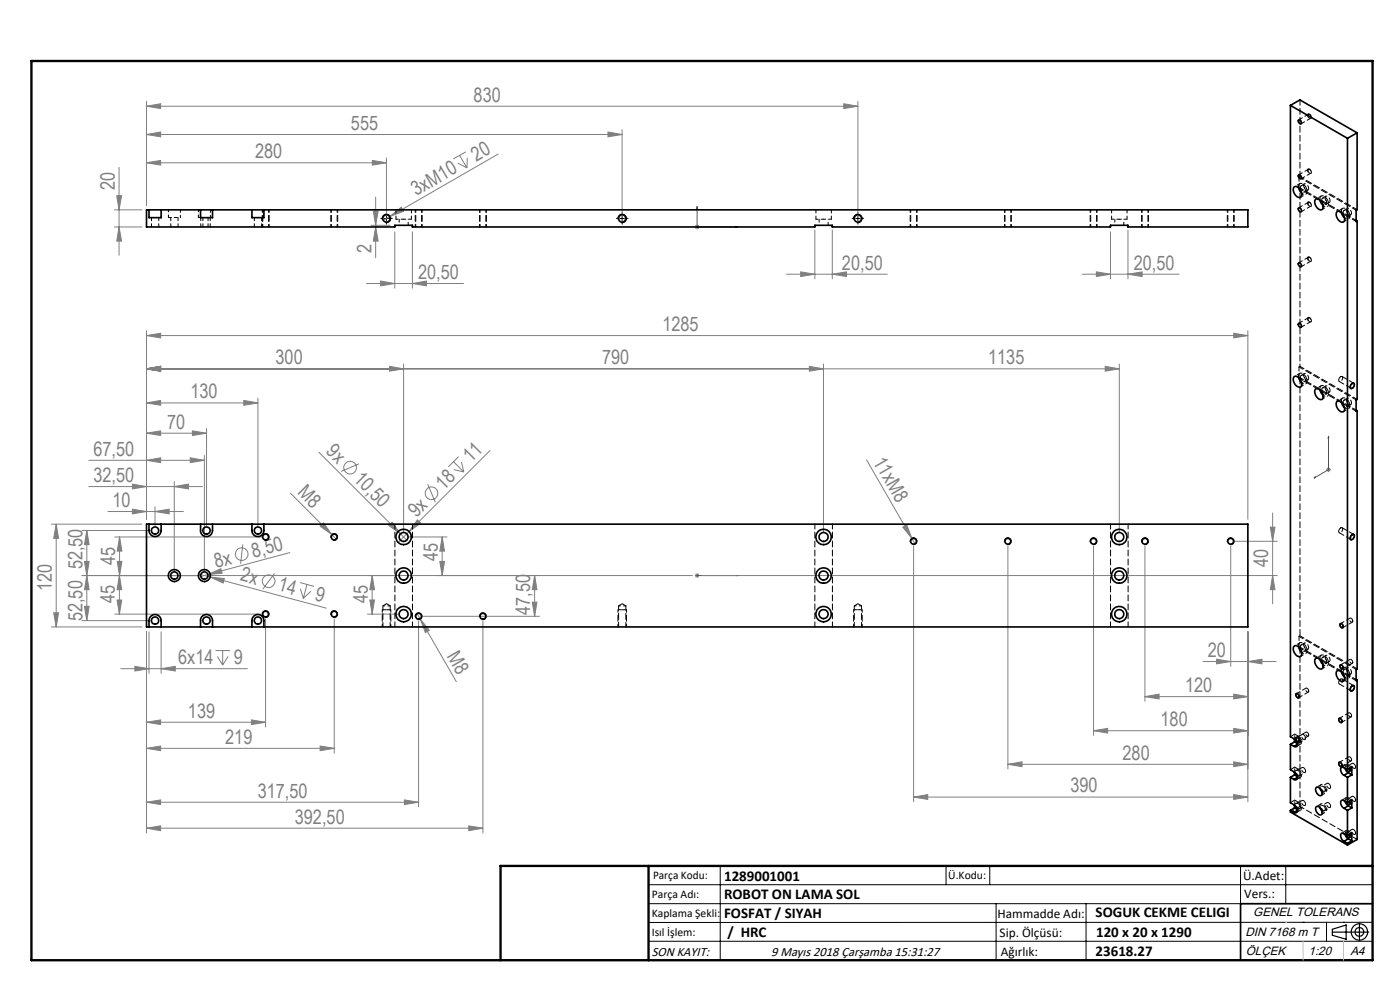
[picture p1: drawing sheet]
<svg xmlns="http://www.w3.org/2000/svg" width="297mm" height="210mm" viewBox="0 0 297 210" stroke-linecap="round" stroke-linejoin="round" font-family="sans-serif">
<g fill="none" stroke="#808080" stroke-width=".21">
<path d="M25.3 35.5v18.6M31.1 34.5l3-.5v1zM31.1 28.5l3-.5v1zM31.1 22.5l3-.5v1zM31.1 21.5v22M31.1 34.5h50.9M31.1 28.5h100.9M31.1 22.5h150.9M79 34l3 .5-3 .5zM82 33.5v11.8M97.1 34.6l2 1M97.5 33l1.6 2.6"/>
<path d="M98.8 32.2l-2.6 1.5M99.1 33.5v2.1M105.7 32.7l-22.9 13.2M129 28l3 .5-3 .5zM132 27.5v17.8M179 22l3 .5-3 .5zM182 21.5v23.8M24.3 48.1h5.8M24.3 44.5h5.8M24.8 41.5h1l-.5 3zM25.3 48.1l.5 3h-1zM78.7 47.8h4.1"/>
<path d="M79.2 44.8h1l-.5 3zM79.7 48.1l.5 3h-1zM79.7 41.8v12.9M80.8 59.6l2.9 .5-2.9 .5zM82.8 45.9l2.3-2 .5 .9zM82.8 45.9l-1.6 .9M83.7 49.2v11.9M87.5 49.2v11.9M147.4 48.1h1M147.5 47.8l.7 .7M147.9 47.7v.9M148.2 47.8l-.7 .7"/>
<path d="M166.9 58.2h21.3M169.9 57.7l3 .5-3 .5zM172.9 48.8v10.4M176.6 58.2l3-.5v1zM176.6 48.8v10.4M229.6 58.2h20.5M232.6 57.7l3 .5-3 .5zM235.6 49.2v10M239.3 58.2l3-.5v1zM239.3 48.8v10.4M31.1 78.2l3-.5v1zM31.1 78.2h206.4"/>
<path d="M31.1 71.2l3-.5v1zM31.1 70.2v40M31.1 71.2h233.6M77.8 60.1h20.5M82.6 77.7l3 .5-3 .5zM85.6 77.2v35.7M87.5 60.1l3-.5v1zM171.7 77.7l3 .5-3 .5zM174.7 77.2v35.7M234.5 77.7l3 .5-3 .5zM237.5 77.2v35.7M261.7 70.7l3 .5-3 .5z"/>
<path d="M264.7 70.2v40M18.8 97.6h24.6M31.1 97.6l3-.5v1zM31.1 91.9l3-.5v1zM31.1 85.5l3-.6v1.1zM31.1 91.9h12.7M31.1 85.5h23.6M40.4 97.1l3 .5-3 .5zM40.8 91.4l3 .5-3 .5zM43.4 96.6v24.5M43.8 90.9v20.6M51.7 84.9l3 .6-3 .5z"/>
<path d="M54.7 84.4v27.1M67.7 95.9l17.2 17.3M76.2 98.4l-3.8 1.6M96.2 97.9l2.2 2.2M96.3 99.6l2.1 .5M97.3 96.9l-2.2 2.1M97.9 98l.5 2.1M104 95.6l-19.5 19.5M183.8 97.5l9.6 16.7M281.3 99.6h1M281.5 99.3l.7 .7M281.8 99.1v1"/>
<path d="M282.2 99.3l-.7 .7M10.9 111.2h19.2M11.9 111.2l.5 3h-1zM11.9 111.2v21.8M17.4 112.5h14.5M17.9 119.1h1l-.5 3zM18.4 112.5l.5 3h-1zM18.4 112.5v19.1M18.8 103.2h24.2M22.9 108.5h16M24.3 113.9h31.1M24.9 119.1h1l-.5 3z"/>
<path d="M25.4 113.9l.5 3h-1zM25.4 113.9l-.1 16.4M28.1 102.7l3 .5-3 .5zM28.1 108l3 .5-3 .5zM32.9 108.5l3-.5v1zM32.9 107.5v4M37 103.2l3-.5v1zM37 102.2v18.9M51.5 115.5l-.5 4.1M61.5 117.2l-17.4 4.7M61.6 104.6l8.8 8.8M67.9 111.6l.7-.7 1.8 2.5z"/>
<path d="M70.4 113.4l1 1M82.5 111.5l.7-.7 1.7 2.4zM84.9 113.2l1.4 1.4M86.6 113.9h8.2M88.5 110.3l.8 .7-2.5 1.7zM90.7 102.7l1.7 3.8M93.3 119.1h1l-.5 3zM93.8 113.9l.5 3h-1zM93.8 113.9v8.2M191.5 111.8l.9-.5 1 2.9zM193.4 114.2l.8 1.3M193.8 115.8v54.3"/>
<path d="M213.8 115.8v47.3M232 115.8v40.2M242.9 115.8v33M261.1 115.8v25.5M262.1 114.8h8.9M269.5 111.8h1l-.5 3zM270 108.8v19.3M10.9 133h19.2M11.4 130h1l-.5 3zM17.4 122.1h24.9M17.4 131.6h14.5M17.9 128.6h1l-.5 3z"/>
<path d="M18.4 122.1l.5 3h-1zM24.3 130.3h31.1M24.8 127.3h1l-.5 3zM25.3 122.1l.5 3h-1zM31.1 134v42.7M31.6 134v8.8M34.2 134v8.8M42.1 121.8l2.5 .6M44.1 121.9l2.7-1.3 .3 1zM44.1 121.9l-1.5 .4M44.3 122.1h102.6M44.6 122.4l3 .3-.3 1z"/>
<path d="M44.6 122.4l24.6 6.6M45.7 138h3.1M46.1 139.2l1.1 1.9M47.2 138v3.1M48.4 139.2l-1.2 1.9M56.3 131.3v22.9M58.2 121.6l-2.4 3.3M63.6 123.6l3 .8M63.7 124.9l.6 2M65.1 124l-.8 2.9M65.9 125.4l-1.6 1.5M70.9 131.3v28.5"/>
<path d="M78 130.3h6.6M78.5 127.3h.9l-.4 3zM79 122.1l.4 3h-.9zM79 122.1v8.2M88.4 130.1l.8 1.3M88.8 131.7v39.5M89.2 131.4l1.9 2.3-.9 .5zM89.2 131.4l7.6 13.2M89.8 130.7h24.6M102.4 131.7v45M112.9 127.7h1l-.5 3zM113.4 122.1l.5 3h-1z"/>
<path d="M113.4 122.1v8.6M147.4 122.1h1M147.5 121.7l.7 .7M147.9 121.6v1M148.2 121.7l-.7 .7M148.9 122.1h122.1M258.1 139.8l3 .5-3 .5zM264.7 134v36.1M270 122.1l.5 3h-1zM25.6 141.8h26.9M28.6 141.3l3 .5-3 .5zM31.1 158.7l3-.5v1z"/>
<path d="M31.1 153.2l3-.5v1zM31.1 158.7h39.8M31.1 153.2h25.2M34.2 141.8l3-.5v1zM53.3 152.7l3 .5-3 .5zM67.9 158.2l3 .5-3 .5zM232 155l3-.5v1zM232 155h32.7M242.9 147.8l3-.6v1.1zM242.9 147.8h21.8M255.2 140.3h15.5M261.7 147.2l3 .6-3 .5z"/>
<path d="M261.7 154.5l3 .5-3 .5zM264.7 140.3l3-.5v1zM31.1 170.2l3-.5v1zM31.1 170.2h57.7M31.1 175.7l3-.5v1zM31.1 175.7h71.3M85.8 169.7l3 .5-3 .5zM99.4 175.2l3 .5-3 .5zM193.8 169.1l3-.6v1.1zM193.8 169.1h70.9M213.8 162.1l3-.5v1zM213.8 162.1h50.9"/>
<path d="M261.7 161.6l3 .5-3 .5zM261.7 168.5l3 .6-3 .5z"/>
<circle cx="74.3" cy="99.2" r="1.35"/>
<circle cx="51.3" cy="117.5" r="1.34"/>
<circle cx="91.5" cy="104.6" r="1.35"/>
<circle cx="57" cy="123.3" r="1.34"/>
</g>
<g fill="none" stroke="#000" stroke-width=".21">
<path d="M81.1 46.6a.92 .92 0 0 1 .8-1.2 .92 .92 0 0 1 1 1.1 .92 .92 0 0 1-1.2 .7M81.5 46.3h.9M82 45.9v.9M131.1 46.6a.92 .92 0 0 1 .8-1.2 .92 .92 0 0 1 1 1 .92 .92 0 0 1-1.1 .8M131.5 46.3h.9M132 45.9v.9M181.1 46.6a.91 .91 0 0 1 .8-1.2 .91 .91 0 0 1 1 1.1 .91 .91 0 0 1-1.1 .7M181.5 46.3h1M182 45.9v.9M286.6 81.4a.44 .44 0 0 1 .7-.1 .44 .44 0 0 1 0 .7 .45 .45 0 0 1-.4 .5 .45 .45 0 0 1-.5-.4zM55.6 114.1a.74 .74 0 0 1 .7-.9 .74 .74 0 0 1 .8 .8 .74 .74 0 0 1-.9 .6M70.2 114.1a.73 .73 0 0 1 .7-.9 .73 .73 0 0 1 .7 .8 .73 .73 0 0 1-.9 .6"/>
<path d="M193.1 115a.73 .73 0 0 1 .7-.9 .73 .73 0 0 1 .7 .8 .73 .73 0 0 1-.9 .6M213.1 115a.73 .73 0 0 1 .7-.9 .73 .73 0 0 1 .7 .8 .73 .73 0 0 1-.9 .6M231.3 115a.73 .73 0 0 1 .6-.9 .73 .73 0 0 1 .8 .8 .73 .73 0 0 1-.9 .6M242.2 115a.73 .73 0 0 1 .6-.9 .73 .73 0 0 1 .8 .8 .73 .73 0 0 1-.9 .6M260.4 115a.73 .73 0 0 1 .7-.9 .73 .73 0 0 1 .7 .8 .73 .73 0 0 1-.9 .6M286.6 113.6a.42 .42 0 0 1 .7-.2 .42 .42 0 0 1 0 .6 .45 .45 0 0 1-.4 .5 .45 .45 0 0 1-.5-.3zM55.6 130.4a.74 .74 0 0 1 .7-.9 .74 .74 0 0 1 .8 .8 .74 .74 0 0 1-.9 .7M70.2 130.4a.73 .73 0 0 1 .7-.8 .73 .73 0 0 1 .7 .8 .73 .73 0 0 1-.9 .6M88.1 130.9a.74 .74 0 0 1 .6-.9 .74 .74 0 0 1 .8 .8 .74 .74 0 0 1-.9 .6M101.7 130.9a.73 .73 0 0 1 .7-.9 .73 .73 0 0 1 .8 .8 .73 .73 0 0 1-1 .6M284.3 132.2a.62 .62 0 0 1 .6 .4 .62 .62 0 0 1 0 .6 .69 .69 0 0 1-.6-1zM274.9 147.2a.55 .55 0 0 1 .6 .2 .55 .55 0 0 1-.1 .7 .76 .76 0 0 1-.5-.9z"/>
<path d="M274.9 156.5a.57 .57 0 0 1 .7 .2 .57 .57 0 0 1 0 .6 .62 .62 0 0 1-.7-.8zM284 152.4a.58 .58 0 0 1 .6 .3 .58 .58 0 0 1-.1 .6 .8 .8 0 0 1-.5-.9zM284.3 141a.62 .62 0 0 1 .6 .3 .62 .62 0 0 1 0 .7 .69 .69 0 0 1-.6-1zM286.6 145.6a.44 .44 0 0 1 .7-.2 .44 .44 0 0 1 0 .7 .45 .45 0 0 1-.4 .5 .45 .45 0 0 1-.5-.3zM284 161.7a.6 .6 0 0 1 .6 .3 .6 .6 0 0 1-.1 .7 .81 .81 0 0 1-.5-1zM137.6 187.7h153.6M137.6 191.7h153.6M137.6 199.7h153.6M152.8 183.7v20M200.7 183.7v4M210 183.7v4M211.3 191.7v12"/>
<path d="M230.4 191.7v12M263.2 183.7v20M272.8 183.7v8M276.4 195.6h.1M281.4 195.6v4.1M285 195.6h.1M291.2 195.6l-153.6 .1"/>
</g>
<path d="M82.2 129.3h.7M132.2 129.3h.7M182.2 129.3h.7" fill="none" stroke="#000" stroke-width=".21" stroke-dasharray="1.3 .6" stroke-dashoffset=".3" stroke-linecap="butt"/>
<path d="M81.1 129.3h.9M131.1 129.3h.9M181.1 129.3h.9" fill="none" stroke="#000" stroke-width=".21" stroke-dasharray="1.3 .6" stroke-dashoffset=".5" stroke-linecap="butt"/>
<path d="M277.8 35.9a.35 .35 0 0 0-.5 .2 .35 .35 0 0 0 .2 .4l.1 .2a.34 .34 0 0 0 .6 .1 .34 .34 0 0 0-.1-.6l-.3-.3M277.8 24.2a.35 .35 0 0 0-.5 .2 .35 .35 0 0 0 .2 .5l.1 .1a.34 .34 0 0 0 .6 .1 .34 .34 0 0 0-.1-.5l-.3-.4M277.8 54.5a.35 .35 0 0 0-.5 .2 .35 .35 0 0 0 .2 .5l.1 .1a.34 .34 0 0 0 .6 .1 .34 .34 0 0 0-.1-.5l-.3-.4M277.8 42.9a.35 .35 0 0 0-.5 .2 .35 .35 0 0 0 .2 .4l.1 .2a.34 .34 0 0 0 .6 .1 .34 .34 0 0 0-.1-.6l-.3-.3M277.8 67.4a.35 .35 0 0 0-.5 .2 .35 .35 0 0 0 .2 .4l.1 .1a.34 .34 0 0 0 .6 .2 .34 .34 0 0 0-.1-.6l-.3-.3" fill="none" stroke="#000" stroke-width=".21" stroke-dasharray="1.3 .6" stroke-dashoffset=".2" stroke-linecap="butt"/>
<g fill="none" stroke="#000" stroke-width=".25">
<path d="M282.6 197.7h7.8M282.6 197.1l3-.9v3l-3-.8zM288.4 195.8v3.8M106.2 203.7h185"/>
<circle cx="288.4" cy="197.7" r="1.74"/>
<circle cx="288.4" cy="197.7" r=".93"/>
</g>
<path d="M147.9 43.8l.1 .5h-.2zM147.9 43.8v4.3h8.7M156.1 48l.5 .1-.5 .2zM281.8 92.5l.1 .3-.1 .1zM281.8 92.5v7.1l-3 1.8M279 101.1v.2l-.2 .1zM147.8 122.1h.2zM147.9 122.1h.1M147.9 122.1h8.7M156.6 122.1h-.5h.5" fill="none" stroke="#00f" stroke-width=".21"/>
<g fill="none" stroke="#000" stroke-width=".21" stroke-dasharray="1.3 .6" stroke-dashoffset=".7">
<path d="M55.6 44.5v3.6M57.1 48.1v-3.6M70.2 44.5v3.6M71.6 48.1v-3.6M88.1 44.5v3.6M89.5 48.1v-3.6M101.7 44.5v3.6M103.2 48.1v-3.6M193.1 44.5v3.6M194.5 48.1v-3.6M213.1 44.5v3.6M214.5 48.1v-3.6"/>
<path d="M231.3 44.5v3.6M232.7 48.1v-3.6M242.2 44.5v3.6M243.6 48.1v-3.6M260.4 44.5v3.6M261.8 48.1v-3.6M81.1 129.3v3.7M82.9 133v-3.7M131.1 129.3v3.7M132.9 133v-3.7M181.1 129.3v3.7M182.9 133v-3.7"/>
</g>
<path d="M82 129.3h.2M132 129.3h.2M182 129.3h.2" fill="none" stroke="#000" stroke-width=".21" stroke-dasharray="1.3 .6"/>
<path d="M81.1 46.3h-.3M82 45.4v-.3M82 47.2v.3M82.9 46.3h.3M131.1 46.3h-.3M132 45.4v-.3M132 47.2v.3M132.9 46.3h.3M181.1 46.3h-.3M182 45.4v-.3M182 47.2v.3M182.9 46.3h.3" fill="none" stroke="#000" stroke-width=".21" stroke-dasharray="15.2 1.3 1.3 1.3"/>
<path d="M291.2 191.7h-28v12" fill="none" stroke="#000" stroke-width=".35"/>
<path d="M6.7 12.9h284.5v190.8h-284.5zM137.6 183.7v20M291.2 183.7h-185v20" fill="none" stroke="#000" stroke-width=".5"/>
<path d="M276.4 199.7v4M285 199.7v4" fill="none" stroke="#c0c0c0" stroke-width=".21"/>
<path d="M272.8 195.6h.1" fill="none" stroke="#c0c0c0" stroke-width=".25"/>
<g fill="#00f">
<path d="M147.8 122.1h.2zM156.1 122.1h.5z"/>
<path d="M147.9 43.8l-.1 .5h.2zM156.1 48v.3l.5-.2z"/>
<path d="M278.8 101.4l.2-.1v-.2zM281.8 92.5v.4l.1-.1z"/>
</g>
<g fill="#808080">
<path d="M191.5 111.8l.9-.5 1 2.9z"/>
<path d="M82.5 111.5l.7-.7 1.7 2.4z"/>
<path d="M67.9 111.6l.7-.7 1.8 2.5z"/>
<path d="M44.1 121.9l2.7-1.3 .3 1z"/>
<path d="M82.8 45.9l2.3-2 .5 .9z"/>
<path d="M88.5 110.3l.8 .7-2.5 1.7z"/>
<path d="M89.2 131.4l1.9 2.3-.9 .5z"/>
<path d="M44.6 122.4l3 .3-.3 1z"/>
<path d="M85.8 169.7l3 .5-3 .5zM31.1 170.2l3-.5v1zM67.9 158.2l3 .5-3 .5zM31.1 158.7l3-.5v1zM53.3 152.7l3 .5-3 .5zM31.1 153.2l3-.5v1zM37 103.2l3-.5v1zM28.1 102.7l3 .5-3 .5zM261.7 154.5l3 .5-3 .5zM232 155l3-.5v1zM261.7 161.6l3 .5-3 .5zM213.8 162.1l3-.5v1zM261.7 168.5l3 .6-3 .5zM193.8 169.1l3-.6v1.1z"/>
<path d="M261.7 70.7l3 .5-3 .5zM31.1 71.2l3-.5v1z"/>
<path d="M87.5 60.1l3-.5v1zM80.8 59.6l2.9 .5-2.9 .5z"/>
<path d="M232.6 57.7l3 .5-3 .5zM239.3 58.2l3-.5v1z"/>
<path d="M31.1 34.5l3-.5v1zM79 34l3 .5-3 .5zM31.1 28.5l3-.5v1zM129 28l3 .5-3 .5zM31.1 22.5l3-.5v1zM179 22l3 .5-3 .5z"/>
<path d="M112.9 127.7h1l-.5 3zM113.4 122.1l.5 3h-1zM17.9 119.1h1l-.5 3zM18.4 112.5l.5 3h-1zM93.3 119.1h1l-.5 3zM93.8 113.9l.5 3h-1zM270 122.1l.5 3h-1zM269.5 111.8h1l-.5 3z"/>
<path d="M11.9 111.2l.5 3h-1zM11.4 130h1l-.5 3zM79 122.1l.4 3h-.9zM78.5 127.3h.9l-.4 3z"/>
<path d="M18.4 122.1l.5 3h-1zM17.9 128.6h1l-.5 3zM25.3 122.1l.5 3h-1zM24.8 127.3h1l-.5 3zM25.4 113.9l.5 3h-1zM24.9 119.1h1l-.5 3zM24.8 41.5h1l-.5 3zM25.3 48.1l.5 3h-1zM79.2 44.8h1l-.5 3zM79.7 48.1l.5 3h-1z"/>
<path d="M31.1 175.7l3-.5v1zM99.4 175.2l3 .5-3 .5zM28.1 108l3 .5-3 .5zM32.9 108.5l3-.5v1zM31.1 97.6l3-.5v1zM40.4 97.1l3 .5-3 .5zM31.1 91.9l3-.5v1zM40.8 91.4l3 .5-3 .5zM31.1 85.5l3-.6v1.1zM51.7 84.9l3 .6-3 .5zM31.1 78.2l3-.5v1zM82.6 77.7l3 .5-3 .5zM31.1 78.2l3-.5v1zM171.7 77.7l3 .5-3 .5zM31.1 78.2l3-.5v1zM234.5 77.7l3 .5-3 .5zM28.6 141.3l3 .5-3 .5zM34.2 141.8l3-.5v1zM258.1 139.8l3 .5-3 .5zM264.7 140.3l3-.5v1zM242.9 147.8l3-.6v1.1zM261.7 147.2l3 .6-3 .5z"/>
<path d="M169.9 57.7l3 .5-3 .5zM176.6 58.2l3-.5v1z"/>
</g>
<g fill="none" stroke="#000" stroke-width=".35">
<path d="M273.8 22.4v133.9l.7 .4a1.2 1.2 0 0 1 .5 1.7l-.5-.1M273.8 22.4l12.1 6.9M273.8 22.4l2-1.2 12.1 7M274.5 39.7a1.05 1.05 0 0 1 1.5 .9 .81 .81 0 0 1-.4 1.3 1.73 1.73 0 0 1-1.1-2.2zM275.5 25.5a.49 .49 0 0 1 .5 .2 .49 .49 0 0 1-.1 .6 .62 .62 0 0 1-.4-.8zM275.5 37.1a.49 .49 0 0 1 .5 .3 .49 .49 0 0 1-.1 .6 .62 .62 0 0 1-.4-.9zM275.5 39.9l.3 .7 .4 .3M285.9 29.3v134M287.9 28.2l-2 1.1M287.9 28.2v16.3l-.2 .1v2.4l.2-.1M31.6 44.5h2.6M31.6 44.5h-.5v3.6h52.6v-.3h3.8v.3h85.4v-.3h3.7v.3h59v-.3h3.7v.3h25.4v-3.6h-208.7"/>
<path d="M31.6 44.5v1.7h2.6v-1.7M34.2 44.5h8.3M42.5 44.5h2.6M42.5 44.5v1.7h2.6v-1.7M45.1 44.5h8.3M53.4 44.5h2.6M53.4 44.5v1.7h2.6v-1.7M275.5 44.1a.49 .49 0 0 1 .5 .3 .49 .49 0 0 1-.1 .6 .62 .62 0 0 1-.4-.9zM275.5 55.8a.49 .49 0 0 1 .5 .2 .49 .49 0 0 1-.1 .6 .62 .62 0 0 1-.4-.8zM279.1 42.3a1.48 1.48 0 0 1 1.6 1.6 .66 .66 0 0 1-.6 .7 .66 .66 0 0 1-.7-.5 1.47 1.47 0 0 1-.3-1.8zM280 42.5l.7 1.1M283.7 44.9a1.27 1.27 0 0 1 1.5 1.1 .66 .66 0 0 1 0 .8 .66 .66 0 0 1-.7 .3 1.61 1.61 0 0 1-.8-2.2z"/>
<path d="M284.6 45.1l.6 1.1M287.7 46.8l.2 .1M287.9 46.9v37.8l-.2 .1v2.4l.2-.1M274.6 79.9a1.48 1.48 0 0 1 1.6 1.8 .6 .6 0 0 1-.6 .5 .6 .6 0 0 1-.6-.4 1.48 1.48 0 0 1-.4-1.9zM275.5 68.6a.49 .49 0 0 1 .5 .3 .49 .49 0 0 1-.1 .6 .62 .62 0 0 1-.4-.9zM275.5 80.1l.3 .7 .4 .4M279.1 82.5a1.48 1.48 0 0 1 1.6 1.6 .66 .66 0 0 1-.6 .7 .66 .66 0 0 1-.7-.5 1.48 1.48 0 0 1-.3-1.8zM280 82.7l.7 1.1M283.7 85.1a1.49 1.49 0 0 1 1.4 2.1 1.13 1.13 0 0 1-1.5-.9l-.1-.7zM284.6 85.3l.6 1.2M286.7 81.4l.3-.1a.57 .57 0 0 1 .3 .7 .57 .57 0 0 1-.6 .4 .55 .55 0 0 1 0-1zM287.7 87l.2 .1"/>
<path d="M287.9 87.1v54.8l-.2 .1v2.4l.2-.1M31.1 111.2h233.6v21.8h-233.6zM31.6 111.2a2.69 2.69 0 0 0 .3 2.1 1.29 1.29 0 0 0 1.4 .5 1.29 1.29 0 0 0 .9-1.3v-1.3M42.5 111.2a2.56 2.56 0 0 0 .3 2.1 1.28 1.28 0 0 0 1.4 .5 1.28 1.28 0 0 0 .9-1.3v-1.3M53.4 111.2a2.69 2.69 0 0 0 .3 2.1 1.26 1.26 0 0 0 1.5 .5 1.26 1.26 0 0 0 .8-1.3v-1.3M286.7 113.5l.2-.1a.38 .38 0 0 1 .4 .2 .38 .38 0 0 1-.1 .5 .39 .39 0 0 1-.6 .4 .39 .39 0 0 1-.1-.7zM31.6 133a2.53 2.53 0 0 1 .3-2.2 1.29 1.29 0 0 1 1.4-.4 1.29 1.29 0 0 1 .9 1.2v1.4M42.5 133a2.42 2.42 0 0 1 .3-2.2 1.28 1.28 0 0 1 1.4-.4 1.28 1.28 0 0 1 .9 1.2v1.4M53.4 133a2.53 2.53 0 0 1 .3-2.2 1.26 1.26 0 0 1 1.5-.4 1.26 1.26 0 0 1 .8 1.2v1.4M274.6 137a1.48 1.48 0 0 1 1.6 1.8 .68 .68 0 0 1-.7 .5 .68 .68 0 0 1-.7-.5 1.48 1.48 0 0 1-.2-1.8zM275.5 137.3l.3 .7 .4 .4M279.1 139.7a1.48 1.48 0 0 1 1.6 1.6 .66 .66 0 0 1-.6 .7 .66 .66 0 0 1-.7-.5 1.47 1.47 0 0 1-.3-1.8z"/>
<path d="M280 139.9l.7 1.1M284.3 132.4a.49 .49 0 0 1 .6 .2 .49 .49 0 0 1-.1 .6 .63 .63 0 0 1-.5-.8zM273.8 157.9v5.4l.7 .4a.98 .98 0 0 1 .7 .8 .98 .98 0 0 1-.4 .9l-.3-.1M273.8 157.9l.7 .4M274.6 157.4l.6 .3M274.6 156.8v.6M274.6 157.4l-.8 .5M275 156.5a.53 .53 0 0 1 .4 .8 .57 .57 0 0 1-.4-.8zM275 147.1a.55 .55 0 0 1 .4 .9 .59 .59 0 0 1-.4-.9zM275.2 157.9l-.7 .4M283.6 142.4a1.02 1.02 0 0 1 1.5 .8 .75 .75 0 0 1 .2 .8 .75 .75 0 0 1-.6 .5 1.74 1.74 0 0 1-1.1-2.1zM284.1 152.4a.55 .55 0 0 1 .5 .9 .59 .59 0 0 1-.5-.9z"/>
<path d="M284.3 141.1a.49 .49 0 0 1 .6 .2 .49 .49 0 0 1-.1 .6 .63 .63 0 0 1-.5-.8zM284.6 142.5l.6 1.1M286.7 145.6a.34 .34 0 0 1 .5-.1 .34 .34 0 0 1 0 .5 .43 .43 0 0 1-.2 .5 .43 .43 0 0 1-.5-.1zM287.7 144.2l.2 .1M287.9 144.3v33.8l-2 1.1M273.8 164.9v5.4l.7 .4a1.17 1.17 0 0 1 .5 1.7l-.5-.1M273.8 171.9v.4l12.1 6.9M273.8 171.9l.7 .4M273.8 164.9l.7 .4M274.6 163.8v.6M274.6 170.8v.6M274.6 164.4l.6 .3"/>
<path d="M274.6 164.4l-.8 .5M274.6 171.4l.6 .3M274.6 171.4l-.8 .5M275.2 164.9l-.7 .4M275.2 171.9l-.7 .4M279.3 171.1a1.1 1.1 0 0 1 1 .6 1.1 1.1 0 0 1-.1 1.2 1.23 1.23 0 0 1-.9-1.8zM279.3 167a1.1 1.1 0 0 1 1 .6 1.1 1.1 0 0 1-.1 1.2 1.2 1.2 0 0 1-.9-1.8zM280 167.2l.5 .8M280 171.3l.5 .7M284.1 161.8a.49 .49 0 0 1 .5 .2 .49 .49 0 0 1 0 .6 .63 .63 0 0 1-.5-.8zM285.1 164.5l.8 .4M285.1 171.4l.8 .5"/>
<path d="M285.1 178.5l.8 .4M285.3 163l.3 .5 .4 .4M285.3 170l.3 .5 .4 .4M285.3 176.9l.3 .6 .4 .4M285.9 163.3l-.8-.5a.47 .47 0 0 0-.6 0 .47 .47 0 0 0-.1 .6l.3 .6 .4 .5M285.9 170.3l-.8-.5a.52 .52 0 0 0-.7 .1 .52 .52 0 0 0 .1 .7l.6 .8M285.9 177.3l-.8-.5a.5 .5 0 0 0-.7 .1 .5 .5 0 0 0 .1 .7l.2 .4 .4 .5M285.9 164.9v5.4M285.9 171.9v5.4M285.9 178.9v.3M285.9 177.3l.9-.6v1.7M285.9 163.3l.9-.6v1.7"/>
<path d="M285.9 170.3l.9-.6v1.7M286 163.9l-.9 .6M286 163.9l.8 .5M286 170.9l-.9 .5M286 170.9l.8 .5M286 177.9l-.9 .6M286 177.9l.8 .5M286.3 163a.41 .41 0 0 1 0 .7 .41 .41 0 0 1-.6-.4l-.1-.2M286.3 170a.37 .37 0 0 1 .1 .6 .37 .37 0 0 1-.6-.2l-.2-.3M286.3 177a.36 .36 0 0 1 .2 .4 .36 .36 0 0 1-.5 .2l-.4-.5M286.8 171.4l-.9 .5M286.8 164.4l-.9 .5"/>
<path d="M286.8 178.4l-.9 .5"/>
<circle cx="82" cy="46.3" r=".78"/>
<circle cx="132" cy="46.3" r=".78"/>
<circle cx="182" cy="46.3" r=".78"/>
<circle cx="32.9" cy="112.5" r=".78"/>
<circle cx="43.8" cy="112.5" r=".78"/>
<circle cx="54.7" cy="112.5" r=".78"/>
<circle cx="56.3" cy="113.9" r=".63"/>
<circle cx="70.9" cy="113.9" r=".63"/>
<circle cx="85.6" cy="113.9" r=".95"/>
<circle cx="85.6" cy="113.9" r="1.63"/>
<circle cx="174.7" cy="113.9" r=".96"/>
<circle cx="174.7" cy="113.9" r="1.62"/>
<circle cx="193.8" cy="114.8" r=".63"/>
<circle cx="213.8" cy="114.8" r=".63"/>
<circle cx="232" cy="114.8" r=".63"/>
<circle cx="237.4" cy="113.9" r=".96"/>
<circle cx="237.4" cy="113.9" r="1.62"/>
<circle cx="242.9" cy="114.8" r=".63"/>
<circle cx="261.1" cy="114.8" r=".63"/>
<circle cx="32.9" cy="131.6" r=".76"/>
<circle cx="37" cy="122.1" r=".78"/>
<circle cx="37" cy="122.1" r="1.28"/>
<circle cx="43.3" cy="122.1" r="1.27"/>
<circle cx="43.4" cy="122.1" r=".78"/>
<circle cx="43.8" cy="131.6" r=".76"/>
<circle cx="54.7" cy="131.6" r=".76"/>
<circle cx="56.3" cy="130.3" r=".61"/>
<circle cx="70.9" cy="130.3" r=".61"/>
<circle cx="85.6" cy="122.1" r=".95"/>
<circle cx="85.6" cy="130.3" r=".95"/>
<circle cx="85.6" cy="130.2" r="1.65"/>
<circle cx="85.6" cy="122.1" r="1.64"/>
<circle cx="88.8" cy="130.7" r=".61"/>
<circle cx="102.4" cy="130.7" r=".61"/>
<circle cx="174.7" cy="130.3" r="1.64"/>
<circle cx="174.7" cy="122.1" r=".96"/>
<circle cx="174.7" cy="130.3" r=".96"/>
<circle cx="174.7" cy="122.1" r="1.63"/>
<circle cx="237.4" cy="130.3" r="1.64"/>
<circle cx="237.4" cy="130.3" r=".96"/>
<circle cx="237.4" cy="122.1" r=".96"/>
<circle cx="237.4" cy="122.1" r="1.63"/>
</g>
<g fill="none" stroke="#000" stroke-width=".21" stroke-dasharray="1.3 .6" stroke-dashoffset=".8">
<path d="M275.8 39.9v37.8M35.7 44.5v1.6M38.3 46.1v-1.6M42.1 44.5v1.6M44.6 46.1v-1.6M84 46.5h1.6M85.6 46.5h1.7M173.1 46.5h1.6M174.7 46.5h1.7M235.8 46.5h1.7M237.5 46.5h1.6M276.2 40.9a.61 .61 0 0 0 .7 .3 .61 .61 0 0 0 .4-.6"/>
<path d="M280.7 43.6a.61 .61 0 0 0 .7 .3 .61 .61 0 0 0 .4-.7M285.2 46.2a.61 .61 0 0 0 .8 .3 .61 .61 0 0 0 .4-.7M276.2 81.2a.61 .61 0 0 0 .7 .3 .61 .61 0 0 0 .4-.7M280.7 83.8a.61 .61 0 0 0 .7 .3 .61 .61 0 0 0 .4-.6M285.2 86.4a.61 .61 0 0 0 .8 .3 .61 .61 0 0 0 .4-.6M82.8 128.5h-1.6M132.8 128.5h-1.6M182.8 128.5h-1.6M276.2 138.3a.61 .61 0 0 0 .7 .3 .61 .61 0 0 0 .4-.6M280.7 141a.61 .61 0 0 0 .7 .3 .61 .61 0 0 0 .4-.7M285.2 143.6a.61 .61 0 0 0 .8 .3 .61 .61 0 0 0 .4-.7"/>
</g>
<g fill="none" stroke="#000" stroke-width=".21" stroke-dasharray="1.3 .6" stroke-dashoffset=".2">
<path d="M284.1 80.9l2.5 1.5M287.2 81.3l-2.5-1.4M87.5 111.2v21.8M176.6 111.2v21.8M239.3 111.2v21.8M284.1 113l2.5 1.4M287.2 113.4l-2.5-1.5M83.8 133v-21.8M172.9 133v-21.8M235.6 133v-21.8M284.1 145.1l2.5 1.4M287.2 145.5l-2.5-1.5"/>
<path d="M281.4 167.7a1.15 1.15 0 0 0-1.2-1.2l-.1 .7M281.4 171.8a1.15 1.15 0 0 0-1.2-1.2l-.1 .7"/>
</g>
<g fill="none" stroke="#000" stroke-width=".21" stroke-dasharray="1.3 .6" stroke-dashoffset=".3">
<path d="M275.6 37.6l12.1 7M275.8 37.5l12.1 7M287.7 47l-12.1-7M275.6 77.8l12.1 7M275.8 77.7l12.1 7M287.7 87.2l-12.1-7M81.2 128.5v4.5M82.8 133v-4.5M131.2 128.5v4.5M132.8 133v-4.5M181.2 128.5v4.5M182.8 133v-4.5"/>
<path d="M275.6 135l12.1 7M275.8 134.9l12.1 7M275.4 157.8a.51 .51 0 0 0 .7-.1 .51 .51 0 0 0 0-.7l-.7-.8M287.7 144.4l-12.1-7M275.4 164.8a.51 .51 0 0 0 .7-.1 .51 .51 0 0 0 0-.7l-.7-.8M275.4 171.8a.51 .51 0 0 0 .7-.1 .51 .51 0 0 0 0-.7l-.7-.8M275.8 171.1l12.1 7"/>
</g>
<g fill="none" stroke="#000" stroke-width=".21" stroke-dasharray="1.3 .6" stroke-dashoffset=".5">
<path d="M82 128.1l-.8 .4M82.8 128.5l-.8-.4M132 128.1l-.8 .4M132.8 128.5l-.8-.4M182 128.1l-.8 .4M182.8 128.5l-.8-.4M274.7 155.7l-.9 .5M274.7 156.8v-1.1M275 158.4l.9-.6M275.4 156.2l-.9 .5M274.7 162.7l-.9 .5M274.7 163.8v-1.1"/>
<path d="M274.7 169.7l-.9 .5M274.7 170.8v-1.1M275 165.4l.9-.6M275 172.4l.9-.6M275.4 163.2l-.9 .5M275.4 170.2l-.9 .5M280.2 166.5l-.9 .5M280.2 170.5l-.9 .6M280.3 168.7l.9-.5M280.3 172.8l.9-.5M285.5 162.2l-.9 .6M285.5 169.2l-.9 .6"/>
<path d="M285.5 176.2l-.9 .6M286 162.3l-.9 .5M286 169.3l-.9 .5M286 176.3l-.9 .5"/>
</g>
<g fill="none" stroke="#000" stroke-width=".21" stroke-dasharray="1.3 .6">
<path d="M275.6 37.6l.2-.1M275.6 40l.2-.1M42.1 46.1h.4M275.6 77.8l.2-.1M275.6 80.2l.2-.1M275.6 135l.2-.1M275.6 137.4l.2-.1M275.2 157.7l.2 .1M275.4 157.8l-.2 .1M275.2 164.7l.2 .1M275.2 171.7l.2 .1M275.4 164.8l-.2 .1"/>
<path d="M275.4 171.8l-.2 .1"/>
</g>
<g fill="none" stroke="#000" stroke-width=".21" stroke-dasharray="1.3 .6" stroke-dashoffset=".6">
<path d="M275.7 39l-1.1 .6M32.1 46.1v2M33.7 48.1v-2M35.7 46.1h1.3M36.2 46.1v2M37 46.1h1.3M37.8 48.1v-2M42.6 46.1v2M43 46.1v2M44.1 48.1v-2M44.6 48.1v-2M54 46.1v2"/>
<path d="M55.5 48.1v-2M84 44.5v2M84.7 46.5v1.3M86.6 47.8v-1.3M87.3 46.5v-2M173.1 44.5v2M173.8 46.5v1.3M175.7 47.8v-1.3M176.4 46.5v-2M235.8 44.5v2M236.5 46.5v1.3M238.4 47.8v-1.3"/>
<path d="M239.1 46.5v-2M275.9 41.8l1.1-.6M280.3 41.6l-1.1 .6M280.5 44.4l1.1-.6M284.8 44.2l-1.1 .6M285 47.1l1.1-.7M275.7 79.2l-1.1 .6M275.9 82.1l1.1-.7M280.3 81.8l-1.1 .7M280.5 84.7l1.1-.7M284.8 84.4l-1.1 .7M285 87.3l1.1-.6"/>
<path d="M275.7 136.4l-1.1 .6M275.9 139.2l1.1-.6M280.3 139l-1.1 .6M275.7 157.5l1.1-.6M276.2 155.8l-1.1 .7M280.5 141.8l1.1-.6M284.8 141.6l-1.1 .6M285 144.5l1.1-.7M275.7 164.5l1.1-.6M275.7 171.5l1.1-.6M276.2 162.8l-1.1 .6M276.2 169.8l-1.1 .6"/>
<path d="M281 167.9l1.1-.7M281 171.9l1.1-.6M281.5 166.2l-1.1 .6M281.5 170.2l-1.1 .7M286.3 163.6l1.1-.6M286.3 170.6l1.1-.6M286.3 177.6l1.1-.6M286.8 161.9l-1.1 .7M286.8 168.9l-1.1 .7M286.8 175.9l-1.1 .7"/>
</g>
<g fill="none" stroke="#000" stroke-width=".21" stroke-dasharray="1.3 .6" stroke-dashoffset=".7">
<path d="M276.6 39.4a.4 .4 0 0 1 .3-.4 .4 .4 0 0 1 .5 .3 .57 .57 0 0 1 .3 .5 .57 .57 0 0 1-.5 .5l-.5-.4-.1-.5M55.7 44.5v3.6M57 48.1v-3.6M70.3 44.5v3.6M71.5 48.1v-3.6M88.2 44.5v3.6M89.4 48.1v-3.6M101.8 44.5v3.6M103.1 48.1v-3.6M193.2 44.5v3.6M194.4 48.1v-3.6M213.2 44.5v3.6"/>
<path d="M214.4 48.1v-3.6M231.4 44.5v3.6M232.6 48.1v-3.6M242.3 44.5v3.6M243.5 48.1v-3.6M260.5 44.5v3.6M261.7 48.1v-3.6M276.9 40.4a.77 .77 0 0 0-1-.9 .82 .82 0 0 0 .1 .8 .82 .82 0 0 0 .8 .3l.1-.2M281.1 42a.4 .4 0 0 1 .4-.4 .4 .4 0 0 1 .4 .3 .57 .57 0 0 1 .3 .6 .57 .57 0 0 1-.4 .5l-.5-.5-.2-.5M281.5 43a.77 .77 0 0 0-1-.9 .82 .82 0 0 0 .1 .9 .82 .82 0 0 0 .8 .3l.1-.3M285.7 44.6a.4 .4 0 0 1 .3-.4 .4 .4 0 0 1 .5 .3 .57 .57 0 0 1 .2 .6 .57 .57 0 0 1-.4 .5l-.5-.5-.1-.5M286 45.6a.77 .77 0 0 0-1-.9 .82 .82 0 0 0 .1 .9 .82 .82 0 0 0 .8 .3l.1-.3"/>
<path d="M276.6 79.6a.4 .4 0 0 1 .3-.4 .4 .4 0 0 1 .5 .3 .57 .57 0 0 1 .3 .6 .57 .57 0 0 1-.5 .5l-.5-.5-.1-.5M276.9 80.6a.77 .77 0 0 0-1-.9 .82 .82 0 0 0 .1 .9 .82 .82 0 0 0 .8 .3l.1-.3M281.1 82.2a.4 .4 0 0 1 .4-.4 .4 .4 0 0 1 .4 .3 .57 .57 0 0 1 .3 .6 .57 .57 0 0 1-.4 .5l-.5-.5-.2-.5M281.5 83.2a.77 .77 0 0 0-1-.8 .82 .82 0 0 0 .1 .8 .82 .82 0 0 0 .8 .3l.1-.3M285.7 84.8a.4 .4 0 0 1 .3-.4 .4 .4 0 0 1 .5 .4 .57 .57 0 0 1 .2 .5 .57 .57 0 0 1-.4 .5l-.5-.4-.1-.6M286 85.9a.77 .77 0 0 0-1-.9 .82 .82 0 0 0 .1 .8 .82 .82 0 0 0 .8 .3l.1-.2M276.6 136.8a.4 .4 0 0 1 .3-.4 .4 .4 0 0 1 .5 .3 .57 .57 0 0 1 .3 .5 .57 .57 0 0 1-.5 .5l-.5-.4-.1-.5M276.9 137.8a.77 .77 0 0 0-1-.9 .82 .82 0 0 0 .1 .9 .82 .82 0 0 0 .8 .2l.1-.2M281.1 139.4a.4 .4 0 0 1 .4-.4 .4 .4 0 0 1 .4 .3 .57 .57 0 0 1 .3 .6 .57 .57 0 0 1-.4 .5l-.5-.5-.2-.5M281.5 140.4a.77 .77 0 0 0-1-.9 .82 .82 0 0 0 .1 .9 .82 .82 0 0 0 .8 .3l.1-.3M285.7 142a.4 .4 0 0 1 .3-.4 .4 .4 0 0 1 .5 .3 .57 .57 0 0 1 .2 .6 .57 .57 0 0 1-.4 .5l-.5-.5-.1-.5M286 143a.77 .77 0 0 0-1-.9 .82 .82 0 0 0 .1 .9 .82 .82 0 0 0 .8 .3l.1-.3"/>
<path d="M280.5 168a.5 .5 0 0 0 .6 .2 .5 .5 0 0 0 .3-.5M280.5 172a.5 .5 0 0 0 .6 .3 .5 .5 0 0 0 .3-.5M286 162.3a.48 .48 0 0 0-.6 0 .48 .48 0 0 0 0 .6M286 169.3a.48 .48 0 0 0-.6 0 .48 .48 0 0 0 0 .6M286 176.3a.48 .48 0 0 0-.6 0 .48 .48 0 0 0 0 .6M286.4 163a.38 .38 0 0 0-.4-.4 .38 .38 0 0 0-.4 .3l.1 .2M286.4 170a.38 .38 0 0 0-.4-.4 .38 .38 0 0 0-.4 .3l.1 .2M286.4 177a.38 .38 0 0 0-.4-.4 .38 .38 0 0 0-.4 .3l.1 .2"/>
</g>
<g fill="none" stroke="#000" stroke-width=".21" stroke-dasharray="1.3 .6" stroke-dashoffset=".4">
<path d="M275.6 40v-2.4M276 26.3l2-1.2M276 37.9l2-1.1M276.7 39l-.7 .4M277.5 24.5v-.1a.45 .45 0 0 1 .5 .1 .45 .45 0 0 1-.1 .6l-.3-.2-.1-.4M277.5 36.1v-.1a.45 .45 0 0 1 .5 .2 .45 .45 0 0 1-.1 .6l-.3-.2-.1-.5M277.6 24.2l-2.1 1.2M277.6 35.9l-2.1 1.2M276 44.9l2-1.1M276 56.6l2-1.2M276.8 40.7l.7-.4M277.5 43.1v-.1a.45 .45 0 0 1 .5 .2 .45 .45 0 0 1-.1 .6l-.3-.2-.1-.5"/>
<path d="M277.5 54.8v-.1a.45 .45 0 0 1 .5 .2 .45 .45 0 0 1-.1 .5l-.3-.2-.1-.4M277.6 42.9l-2.1 1.2M277.6 54.6l-2.1 1.1M281.3 41.6l-.7 .4M281.3 43.3l.7-.4M285.8 44.3l-.7 .4M285.9 46l.7-.4M287.7 46.7l-11.9-6.8M276 69.4l2-1.2M276.7 79.3l-.7 .4M277.5 67.6v-.1a.45 .45 0 0 1 .5 .2 .45 .45 0 0 1-.1 .6l-.3-.2-.1-.5M277.6 67.4l-2.1 1.2"/>
<path d="M275.6 80.2v-2.4M276.8 81l.7-.4M281.3 81.9l-.7 .4M281.3 83.6l.7-.4M285.8 84.5l-.7 .4M285.9 86.2l.7-.4M287.7 87l-11.9-6.9M275.6 137.4v-2.4M276.7 136.4l-.7 .4M276.8 138.1l.7-.4M281.3 139l-.7 .4M284.9 133.1l2-1.1"/>
<path d="M286.4 131.1l-2 1.2M286.4 139.9l-2 1.1M287 131.7a.43 .43 0 0 0-.2-.4 .43 .43 0 0 0-.5 0 .48 .48 0 0 0 .1 .5 .48 .48 0 0 0 .6 .1v-.2M275.4 156.2l-.7-.5M275.5 148l2-1.2M275.5 157.3l2-1.2M277.1 146l-2.1 1.1M277.1 155.3l-2.1 1.2M277.6 146.6a.43 .43 0 0 0-.1-.5 .43 .43 0 0 0-.5 0 .48 .48 0 0 0 .1 .5 .48 .48 0 0 0 .5 .1v-.1M277.6 155.9a.43 .43 0 0 0-.1-.5 .43 .43 0 0 0-.5 .1 .48 .48 0 0 0 .1 .5 .48 .48 0 0 0 .5 0v-.1M281.3 140.7l.7-.4M284.6 153.2l2-1.1"/>
<path d="M284.9 141.9l2-1.2M285.8 141.7l-.7 .4M285.9 143.4l.7-.4M286.1 151.2l-2 1.2M286.7 151.8a.43 .43 0 0 0-.1-.5 .43 .43 0 0 0-.6 .1 .48 .48 0 0 0 .2 .5 .48 .48 0 0 0 .5 .1v-.2M287 140.5a.43 .43 0 0 0-.2-.5 .43 .43 0 0 0-.5 0 .48 .48 0 0 0 .1 .5 .48 .48 0 0 0 .6 .1v-.1M287.7 144.1l-11.9-6.8M273.8 172.2l2-1.1M275.4 163.2l-.7-.5M275.4 170.2l-.7-.5M284.6 162.6l2-1.2M286.1 160.5l-2 1.2"/>
<path d="M286.7 161.2a.43 .43 0 0 0-.1-.5 .43 .43 0 0 0-.6 0 .48 .48 0 0 0 .2 .5 .48 .48 0 0 0 .5 .1v-.1M286.8 162.7l-.8-.4M286.8 169.7l-.8-.4M286.8 176.7l-.8-.4"/>
</g>
<g fill="none" stroke="#000" stroke-width=".21" stroke-dasharray="1.3 .6" stroke-dashoffset=".1">
<path d="M275.8 21.2v16.3M284.4 79.9a.52 .52 0 0 0-.4 .5 .52 .52 0 0 0 .4 .5 .58 .58 0 0 0 .4-.4 .58 .58 0 0 0-.3-.7l-.1 .1M284.4 112a.52 .52 0 0 0-.4 .5 .52 .52 0 0 0 .4 .5 .58 .58 0 0 0 .4-.5 .58 .58 0 0 0-.3-.6l-.1 .1M275.9 157.2a.52 .52 0 0 0-.2-.6 .52 .52 0 0 0-.7 .1 .58 .58 0 0 0 .2 .6 .58 .58 0 0 0 .6 .1l.1-.2M277 156.6a.52 .52 0 0 0-.2-.7 .52 .52 0 0 0-.7 .1 .58 .58 0 0 0 .2 .7 .58 .58 0 0 0 .6 0l.1-.1M284.4 144.1a.52 .52 0 0 0-.4 .4 .52 .52 0 0 0 .4 .6 .58 .58 0 0 0 .4-.5 .58 .58 0 0 0-.3-.6l-.1 .1M275.9 164.2a.52 .52 0 0 0-.2-.6 .52 .52 0 0 0-.7 .1 .58 .58 0 0 0 .2 .6 .58 .58 0 0 0 .6 .1l.1-.2M275.9 171.2a.52 .52 0 0 0-.2-.6 .52 .52 0 0 0-.7 .1 .58 .58 0 0 0 .2 .6 .58 .58 0 0 0 .6 .1l.1-.2M277 163.6a.52 .52 0 0 0-.2-.7 .52 .52 0 0 0-.7 .1 .58 .58 0 0 0 .2 .7 .58 .58 0 0 0 .6 0l.1-.1M277 170.6a.52 .52 0 0 0-.2-.7 .52 .52 0 0 0-.7 .1 .58 .58 0 0 0 .2 .7 .58 .58 0 0 0 .6 0l.1-.1M281.2 167.6a.52 .52 0 0 0-.2-.7 .52 .52 0 0 0-.7 .1 .58 .58 0 0 0 .2 .7 .58 .58 0 0 0 .6 0l.1-.1M281.2 171.7a.52 .52 0 0 0-.2-.7 .52 .52 0 0 0-.7 .1 .58 .58 0 0 0 .2 .6 .58 .58 0 0 0 .6 .1l.1-.1"/>
<path d="M282.3 166.9a.52 .52 0 0 0-.2-.6 .52 .52 0 0 0-.7 .1 .58 .58 0 0 0 .2 .6 .58 .58 0 0 0 .7 .1v-.2M282.3 171a.52 .52 0 0 0-.2-.6 .52 .52 0 0 0-.7 .1 .58 .58 0 0 0 .2 .6 .58 .58 0 0 0 .7 .1v-.2M287.6 162.7a.52 .52 0 0 0-.2-.6 .52 .52 0 0 0-.7 0 .58 .58 0 0 0 .2 .7 .58 .58 0 0 0 .7 0v-.1M287.6 169.7a.52 .52 0 0 0-.2-.6 .52 .52 0 0 0-.7 0 .58 .58 0 0 0 .2 .7 .58 .58 0 0 0 .7 0v-.1M287.6 176.7a.52 .52 0 0 0-.2-.6 .52 .52 0 0 0-.7 0 .58 .58 0 0 0 .2 .7 .58 .58 0 0 0 .7 0v-.1"/>
</g>
<path d="M277.3 40.6a1.47 1.47 0 0 0-1.6-1.6l-.2 .2v.6M281.8 43.2a1.47 1.47 0 0 0-1.6-1.6l-.1 .3v.5M286.4 45.8a1.47 1.47 0 0 0-1.6-1.6l-.2 .3v.6M277.3 80.8a1.47 1.47 0 0 0-1.6-1.6l-.2 .3v.6M281.8 83.5a1.47 1.47 0 0 0-1.6-1.6l-.1 .2v.6M286.4 86.1a1.47 1.47 0 0 0-1.6-1.6l-.2 .2v.6M277.3 138a1.47 1.47 0 0 0-1.6-1.6l-.2 .3v.5M281.8 140.6a1.47 1.47 0 0 0-1.6-1.6l-.1 .3v.6M286.4 143.2a1.47 1.47 0 0 0-1.6-1.6l-.2 .3v.6" fill="none" stroke="#000" stroke-width=".21" stroke-dasharray="1.3 .6" stroke-dashoffset="-.2"/>
<path d="M275.8 80.1v54.8M275.8 137.3v33.8" fill="none" stroke="#000" stroke-width=".21" stroke-dasharray="1.3 .6" stroke-dashoffset="-.1"/>
<g font-size="4.2" fill="#808080">
<text x="100.5" y="21.6">830</text>
<text x="74.5" y="27.6">555</text>
<text x="54.1" y="33.6">280</text>
<text x="101" y="34.3" transform="rotate(-30 101 34.3)">20</text>
<text x="24.3" y="40.3" transform="rotate(-90 24.3 40.3)">20</text>
<text x="88.3" y="41.6" transform="rotate(-30 88.3 41.6)">3xM10</text>
<text x="78.8" y="53.7" transform="rotate(-90 78.8 53.7)">2</text>
<text x="88.7" y="59.2">20,50</text>
<text x="178.6" y="57.2">20,50</text>
<text x="240.5" y="57.2">20,50</text>
<text x="140.5" y="70.2">1285</text>
<text x="58.4" y="77.3">300</text>
<text x="127.7" y="77.3">790</text>
<text x="209.6" y="77.3">1135</text>
<text x="40.4" y="84.5">130</text>
<text x="35.4" y="90.9">70</text>
<text x="69" y="96" transform="rotate(45 69 96)">9x</text>
<text x="19.8" y="96.7">67,50</text>
<text x="74.8" y="101.8" transform="rotate(45 74.8 101.8)">10,50</text>
<text x="99.9" y="98.3" transform="rotate(-45 99.9 98.3)">11</text>
<text x="185.1" y="97.9" transform="rotate(60 185.1 97.9)">11xM8</text>
<text x="19.8" y="102.2">32,50</text>
<text x="23.9" y="107.5">10</text>
<text x="62.9" y="104.7" transform="rotate(45 62.9 104.7)">M8</text>
<text x="94.2" y="104.1" transform="rotate(-45 94.2 104.1)">18</text>
<text x="88.3" y="109.9" transform="rotate(-45 88.3 109.9)">9x</text>
<text x="24.4" y="119.8" transform="rotate(-90 24.4 119.8)">45</text>
<text x="53.8" y="118.3" transform="rotate(-15 53.8 118.3)">8,50</text>
<text x="92.9" y="119.1" transform="rotate(-90 92.9 119.1)">45</text>
<text x="11" y="125.4" transform="rotate(-90 11 125.4)">120</text>
<text x="17.5" y="120.8" transform="rotate(-90 17.5 120.8)">52,50</text>
<text x="45.9" y="120.5" transform="rotate(-15 45.9 120.5)">8x</text>
<text x="50.8" y="123.1" transform="rotate(15 50.8 123.1)">2x</text>
<text x="58.8" y="125.2" transform="rotate(15 58.8 125.2)">14</text>
<text x="269.1" y="120.3" transform="rotate(-90 269.1 120.3)">40</text>
<text x="17.5" y="131.8" transform="rotate(-90 17.5 131.8)">52,50</text>
<text x="24.4" y="128" transform="rotate(-90 24.4 128)">45</text>
<text x="66.7" y="127.4" transform="rotate(15 66.7 127.4)">9</text>
<text x="78" y="128" transform="rotate(-90 78 128)">45</text>
<text x="112.5" y="130.4" transform="rotate(-90 112.5 130.4)">47,50</text>
<text x="37.8" y="140.9">6x14</text>
<text x="49.6" y="140.9">9</text>
<text x="94.7" y="139.1" transform="rotate(60 94.7 139.1)">M8</text>
<text x="256.2" y="139.4">20</text>
<text x="251.4" y="146.8">120</text>
<text x="39.9" y="152.2">139</text>
<text x="246.2" y="154">180</text>
<text x="47.8" y="157.8">219</text>
<text x="238.1" y="161.1">280</text>
<text x="54.7" y="169.2">317,50</text>
<text x="227.1" y="168.1">390</text>
<text x="62.5" y="174.7">392,50</text>
</g>
<g font-size="3.2">
<text x="153.6" y="190.8">ROBOT ON LAMA SOL</text>
<text x="153.6" y="186.8">1289001001</text>
<text x="153.6" y="194.8">FOSFAT / SIYAH</text>
<text x="232.4" y="194.5">SOGUK CEKME CELIGI</text>
<text x="154.3" y="198.8">/ HRC</text>
<text x="232.4" y="202.8">23618.27</text>
<text x="232.5" y="198.8">120 x 20 x 1290</text>
</g>
<g font-size="2.8">
<text x="263.7" y="186.7">Ü.Adet:</text>
<text x="263.9" y="190.5">Vers.:</text>
<text x="211.6" y="194.8">Hammadde Adı:</text>
<text x="138.3" y="202.8">SON KAYIT:</text>
<text x="163.6" y="202.8">9 Mayıs 2018 Çarşamba 15:31:27</text>
<text x="212.1" y="198.7">Sip. Ölçüsü:</text>
<text x="212.3" y="202.7">Ağırlık:</text>
</g>
<g font-size="2.6">
<text x="265.9" y="194.4">GENEL TOLERANS</text>
<text x="264.2" y="198.5">DIN 7168 m T</text>
<text x="264.3" y="202.6">ÖLÇEK</text>
<text x="277.6" y="202.6">1:20</text>
<text x="286.5" y="202.6">A4</text>
</g>
<g font-size="2.5">
<text x="138.3" y="190.5">Parça Adı:</text>
<text x="138.5" y="186.5">Parça Kodu:</text>
<text x="201.2" y="186.5">Ü.Kodu:</text>
<text x="138.3" y="194.5">Kaplama Şekli:</text>
<text x="138.3" y="198.6">Isıl İşlem:</text>
</g>
</svg>
